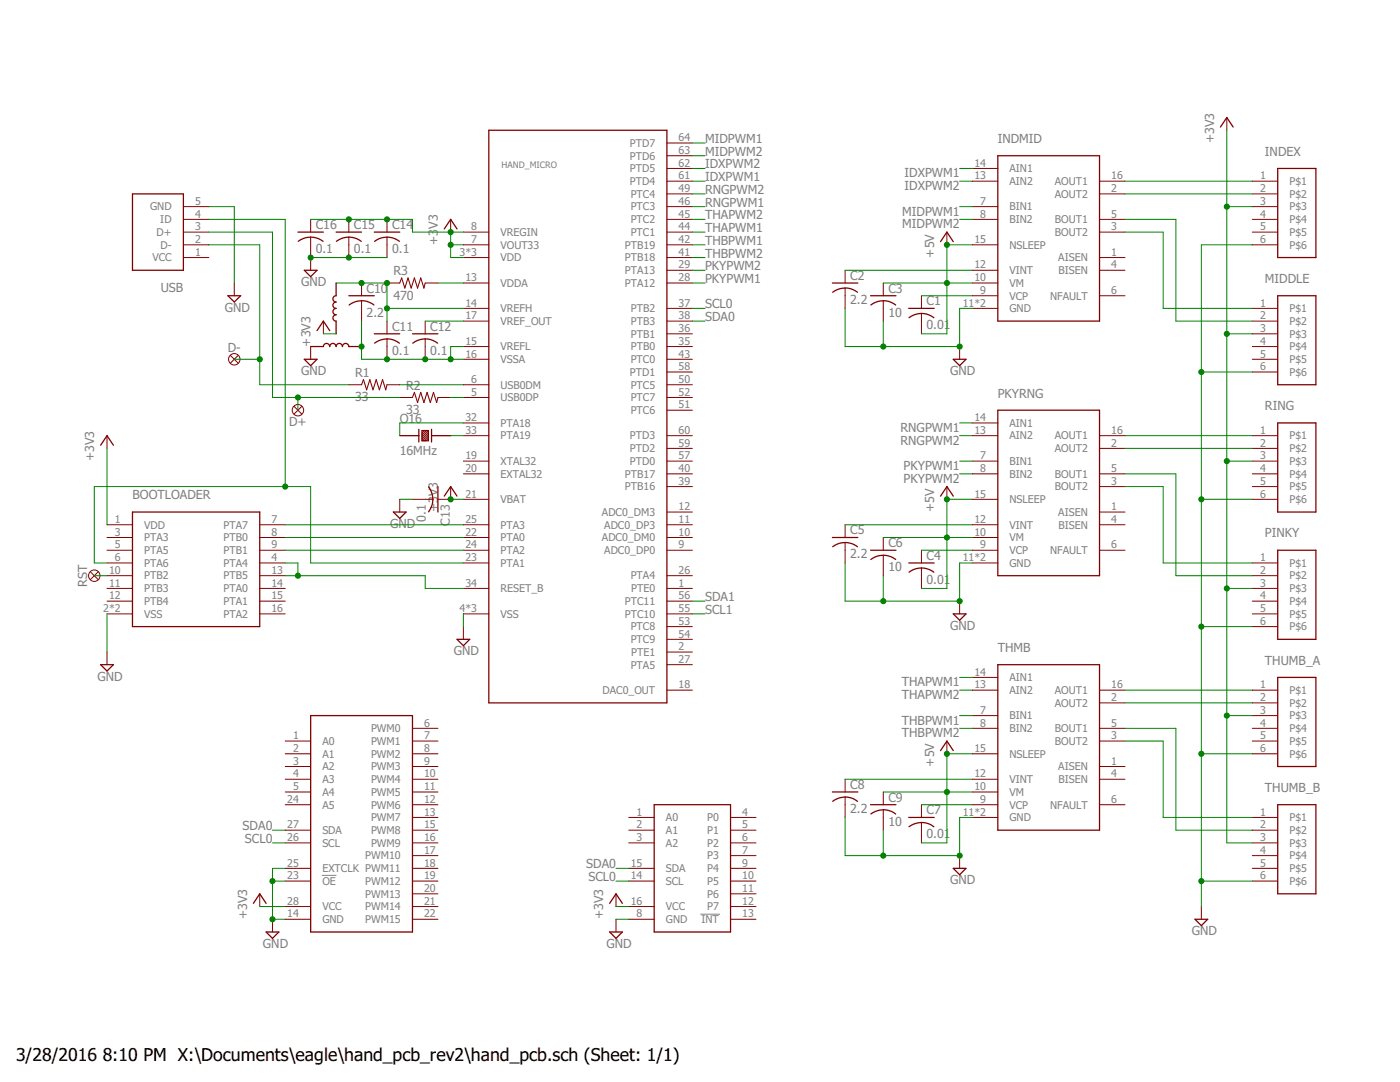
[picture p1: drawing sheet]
<svg xmlns="http://www.w3.org/2000/svg" width="279mm" height="216mm" viewBox="0 0 279 216" stroke-linecap="round" stroke-linejoin="round" font-family="sans-serif">
<path d="M64.3 174.7h2.8M139.8 182.4h3.8" fill="none" stroke="#808080" stroke-width=".2"/>
<g fill="none" stroke="#800000" stroke-width=".2">
<path d="M133.1 36.2h5.1M133.1 38.7h5.1M133.1 33.6h5.1M133.1 31.1h5.1M133.1 28.5h5.1M194.1 36.2h5M194.1 33.6h5M219.4 36.2h5.1M219.4 38.7h5.1M244.8 23.5v2.5M249.9 36.2h5.1M249.9 38.7h5.1"/>
<path d="M36.6 41.2h5.1M36.6 43.8h5.1M36.6 46.3h5.1M36.6 48.9h5.1M36.6 51.4h5.1M46.8 56.5v2.5M62 43.8v2.5M62 47.3v6.6M69.6 43.8v2.5M69.6 47.3v4.1M72.2 56.5v2.5M77.2 56.5h2.6"/>
<path d="M77.2 43.8v2.5M77.2 47.3v4.1M84.9 56.5h2.5M89.9 43.8v2.5M92.5 46.3h5.1M92.5 48.9h5.1M92.5 51.4h5.1M92.5 56.5h5.1M133.1 41.2h5.1M133.1 43.8h5.1M133.1 46.3h5.1M133.1 48.9h5.1"/>
<path d="M133.1 51.4h5.1M133.1 53.9h5.1M133.1 56.5h5.1M168.7 53.9v2.6M168.7 57.5v4M176.3 56.5v2.5M183.9 59v2.5M189 46.3v2.6M194.1 41.2h5M194.1 43.8h5M194.1 48.9h5M194.1 53.9h5"/>
<path d="M194.1 56.5h5M194.1 59h5M219.4 43.8h5.1M219.4 46.3h5.1M219.4 51.4h5.1M219.4 53.9h5.1M219.4 59h5.1M249.9 41.2h5.1M249.9 43.8h5.1M249.9 46.3h5.1M249.9 48.9h5.1M46 70.9l1.5 1.6"/>
<path d="M47.5 70.9l-1.5 1.6M62 69.2v2.5M64.5 64.1v2.5M69.6 76.8h2.6M72.2 60v4.1M77.2 76.8h2.6M77.2 64.1v2.5M77.2 67.6v4.1M79.8 79.3h2.5M84.9 64.1v2.5M84.9 67.6v4.1M87.4 79.3h2.5"/>
<path d="M92.5 61.5h5.1M92.5 64.1h5.1M92.5 69.2h5.1M92.5 71.7h5.1M92.5 79.3h5.1M92.5 76.8h5.1M133.1 61.5h5.1M133.1 64.1h5.1M133.1 66.6h5.1M133.1 69.2h5.1M133.1 71.7h5.1M133.1 74.2h5.1"/>
<path d="M133.1 79.3h5.1M133.1 76.8h5.1M176.3 60v4.1M183.9 62.5v4.1M191.5 69.2v2.5M194.1 61.5h5M249.9 61.5h5.1M249.9 64.1h5.1M249.9 66.6h5.1M249.9 69.2h5.1M249.9 71.7h5.1M249.9 74.2h5.1"/>
<path d="M21.4 86.9v2.6M58.7 81.1l1.5 1.5M60.2 81.1l-1.5 1.5M79.8 99.6v2.6M82.3 99.6h4.1M84.7 85.9l-.5 .5M85.1 85.9l-.9 .9M85.5 85.9l-1.3 1.3M85.5 86.3l-1.3 1.3M85.5 86.7l-1.3 1.2M85.5 87.1l-.9 .8M85.5 87.4l-.5 .5"/>
<path d="M89.9 97.1v2.5h-2.5M92.5 86.9h5.1M92.5 92h5.1M92.5 94.6h5.1M92.5 99.6h5.1M92.5 84.4h5.1M133.1 86.9h5.1M133.1 89.5h5.1M133.1 92h5.1M133.1 94.6h5.1M133.1 97.1h5.1M133.1 81.9h5.1"/>
<path d="M189 97.1v2.5M194.1 86.9h5M194.1 92h5M194.1 94.6h5M194.1 99.6h5M194.1 84.4h5M219.4 86.9h5.1M219.4 89.5h5.1M219.4 94.6h5.1M219.4 97.1h5.1M249.9 86.9h5.1M249.9 89.5h5.1"/>
<path d="M249.9 92h5.1M249.9 94.6h5.1M249.9 97.1h5.1M249.9 99.6h5.1M18.1 114.1l1.5 1.5M19.6 114.1l-1.5 1.5M21.4 112.3h5M21.4 114.9h5M21.4 117.4h5M21.4 120h5M21.4 104.7h5M21.4 107.3h5"/>
<path d="M21.4 109.8h5M51.8 112.3h5.1M51.8 114.9h5.1M51.8 117.4h5.1M51.8 120h5.1M51.8 104.7h5.1M51.8 107.3h5.1M51.8 109.8h5.1M92.5 112.3h5.1M92.5 117.4h5.1M92.5 104.7h5.1M92.5 107.3h5.1"/>
<path d="M92.5 109.8h5.1M133.1 114.9h5.1M133.1 117.4h5.1M133.1 120h5.1M133.1 102.2h5.1M133.1 104.7h5.1M133.1 107.3h5.1M133.1 109.8h5.1M168.7 104.7v2.6M168.7 108.3v4M176.3 107.3v2.5M176.3 110.8v4.1"/>
<path d="M183.9 109.8v2.5M183.9 113.3v4.1M191.5 120v2.5M194.1 112.3h5M194.1 104.7h5M194.1 107.3h5M194.1 109.8h5M219.4 102.2h5.1M219.4 104.7h5.1M219.4 109.8h5.1M249.9 112.3h5.1M249.9 114.9h5.1"/>
<path d="M249.9 117.4h5.1M249.9 120h5.1M21.4 122.5h5M21.4 130.1v2.5M51.8 122.5h5.1M92.5 122.5h5.1M92.5 125v2.6M133.1 122.5h5.1M133.1 125h5.1M133.1 137.7h5.1M133.1 130.1h5.1M133.1 132.6h5.1"/>
<path d="M133.1 127.6h5.1M194.1 137.7h5M194.1 135.2h5M219.4 137.7h5.1M249.9 122.5h5.1M249.9 125h5.1M249.9 137.7h5.1M56.9 147.9h5.1M56.9 150.4h5.1M56.9 153h5.1M56.9 155.5h5.1M56.9 158h5.1"/>
<path d="M82.3 145.3h5.1M82.3 147.9h5.1M82.3 150.4h5.1M82.3 153h5.1M82.3 155.5h5.1M82.3 158h5.1M168.7 155.5v2.5M168.7 159v4.1M176.3 158v2.6M189 147.9v2.5M194.1 142.8h5M194.1 145.3h5"/>
<path d="M194.1 150.4h5M194.1 155.5h5M194.1 158h5M219.4 140.3h5.1M219.4 145.3h5.1M219.4 147.9h5.1M219.4 153h5.1M219.4 155.5h5.1M249.9 140.3h5.1M249.9 142.8h5.1M249.9 145.3h5.1M249.9 147.9h5.1"/>
<path d="M249.9 150.4h5.1M51.8 178.4v2.5M56.9 165.7h5.1M56.9 168.2h5.1M56.9 173.3h5.1M56.9 175.8h5.1M56.9 160.6h5.1M82.3 163.1h5.1M82.3 165.7h5.1M82.3 168.2h5.1M82.3 170.7h5.1M82.3 173.3h5.1"/>
<path d="M82.3 175.8h5.1M82.3 160.6h5.1M82.3 178.4h5.1M122.9 178.4v2.5M125.5 163.1h5.1M125.5 165.7h5.1M125.5 168.2h5.1M125.5 173.3h5.1M125.5 175.8h5.1M145.8 163.1h5.1M145.8 165.7h5.1M145.8 168.2h5.1"/>
<path d="M145.8 170.7h5.1M145.8 173.3h5.1M145.8 175.8h5.1M145.8 178.4h5.1M176.3 161.6v4.1M183.9 160.6v2.5M183.9 164.1v4.1M191.5 170.7v2.6M194.1 163.1h5M194.1 160.6h5M219.4 160.6h5.1M249.9 163.1h5.1"/>
<path d="M249.9 165.7h5.1M249.9 168.2h5.1M249.9 170.7h5.1M249.9 173.3h5.1M249.9 175.8h5.1M54.4 183.4v2.6M56.9 180.9h5.1M56.9 183.4h5.1M82.3 180.9h5.1M82.3 183.4h5.1M122.9 183.4v2.6M125.5 180.9h5.1"/>
<path d="M125.5 183.4h5.1M145.8 180.9h5.1M145.8 183.4h5.1M239.8 180.9v2.5"/>
<circle cx="46.8" cy="71.7" r="1.14"/>
<circle cx="59.5" cy="81.9" r="1.14"/>
<circle cx="18.8" cy="114.9" r="1.14"/>
</g>
<g fill="none" stroke="#800000" stroke-width=".25">
<path d="M26.4 38.7h10.2v15.2h-10.2zM97.6 26h35.5v114.3h-35.5zM199.1 31.1h20.3v33h-20.3zM243.6 25.4l1.2-1.9 1.3 1.9M255 33.6h7.6v17.8h-7.6zM45.5 59h2.5l-1.2 1.3zM59.5 46.3h5M60.7 53.9h2.6l-1.3 1.3zM62 47.3l1.6 .3 .9 .6M62 47.3l-1.1 .2-1.4 .7M67.1 56.5v2.5a.62 .62 0 0 0-.7 .6 .62 .62 0 0 0 .7 .7 .63 .63 0 0 0-.7 .6 .63 .63 0 0 0 .7 .6 .63 .63 0 0 0-.7 .7 .63 .63 0 0 0 .7 .6 .63 .63 0 0 0-.7 .6 .63 .63 0 0 0 .7 .7v2.5M67.1 46.3h5.1"/>
<path d="M69.6 47.3l1.6 .3 .9 .6M69.6 47.3l-1 .2-1.5 .7M69.6 59h5.1M74.7 46.3h5.1M77.2 47.3l1.6 .3 .9 .6M77.2 47.3l-1 .2-1.4 .7M88.7 45.7l1.2-1.9 1.3 1.9M166.1 56.5h5.1M166.2 58.3a4 4 0 0 1 4.9 0M173.7 59h5.1M187.7 48.2l1.3-1.9 1.2 1.9M255 59h7.6v17.8h-7.6z"/>
<path d="M60.7 71.7h2.6l-1.3 1.3zM62 69.2h2.5a.63 .63 0 0 1 .7-.7 .63 .63 0 0 1 .6 .7 .63 .63 0 0 1 .6-.7 .63 .63 0 0 1 .7 .7 .63 .63 0 0 1 .6-.7 .63 .63 0 0 1 .6 .7 .63 .63 0 0 1 .7-.7 .63 .63 0 0 1 .6 .7h2.6M63.3 66l1.2-1.9 1.3 1.9M69.7 60.9a4 4 0 0 1 4.9 0M74.7 66.6h5.1M74.8 68.5a4 4 0 0 1 4.9 0M82.3 66.6h5.1M82.4 68.5a4 4 0 0 1 4.9 0M173.8 60.9a4 4 0 0 1 5 0M181.4 61.5h5M181.4 63.4a4 4 0 0 1 5 0M190.2 71.7h2.6l-1.3 1.3z"/>
<path d="M20.1 88.8l1.3-1.9 1.2 1.9M79.8 86.9h3.8M83.6 85.7v2.5M84.2 85.9h1.3v2h-1.3zM85.5 97.2a4.1 4.1 0 0 1 0 4.9M86.1 85.7v2.5M86.1 86.9h3.8M87.4 97.1v5.1M88.7 99l1.2-1.9 1.3 1.9M187.7 99l1.3-1.9 1.2 1.9M199.1 81.9h20.3v33h-20.3zM255 84.4h7.6v17.8h-7.6z"/>
<path d="M26.4 102.2h25.4v22.8h-25.4zM78.5 102.2h2.5l-1.2 1.2zM166.1 107.3h5.1M166.2 109.1a4 4 0 0 1 4.9 0M173.7 109.8h5.1M176.3 110.8l1.5 .3 1 .5M176.3 110.8l-1.1 .1-1.4 .7M181.4 112.3h5M183.9 113.3l1.6 .3 .9 .6M183.9 113.3l-1.6 .3-.9 .6M255 109.8h7.6v17.8h-7.6zM20.1 132.6h2.5l-1.2 1.3z"/>
<path d="M91.2 127.6h2.5l-1.2 1.2zM190.2 122.5h2.6l-1.3 1.3zM199.1 132.6h20.3v33.1h-20.3zM255 135.2h7.6v17.8h-7.6zM62 142.8h20.3v43.2h-20.3zM166.1 158h5.1M168.7 159l.5 .1a3.8 3.8 0 0 1 1.9 .8M168.7 159l-1.1 .2-1.4 .7M187.7 149.8l1.3-1.9 1.2 1.9M130.6 160.6h15.2v25.4h-15.2zM173.7 160.6h5.1M176.3 161.6h.5a3.8 3.8 0 0 1 2 .8"/>
<path d="M176.3 161.6l-1.1 .1-1.4 .7M181.4 163.1h5M183.9 164.1h.5a3.8 3.8 0 0 1 2 .9M183.9 164.1l-1.6 .3-.9 .6M190.2 173.3h2.6l-1.3 1.2zM255 160.6h7.6v17.8h-7.6zM50.6 180.3l1.2-1.9 1.3 1.9M53.1 186h2.5l-1.2 1.2zM121.7 186h2.5l-1.3 1.2zM121.7 180.3l1.2-1.9 1.3 1.9M238.5 183.4h2.5l-1.2 1.3z"/>
</g>
<path d="M79.8 56.5l.4-1 .6 2 .6-2 .7 2 .6-2 .6 2 .7-2 .6 2 .3-1M72.2 76.8l.3-1 .7 2 .6-2 .6 2 .7-2 .6 2 .6-2 .7 2 .2-1M82.3 79.3l.4-1 .6 2 .7-2 .6 2 .6-2 .7 2 .6-2 .6 2 .3-1" fill="none" stroke="#800000" stroke-width=".21"/>
<g fill="none" stroke="#008000" stroke-width=".2">
<path d="M138.2 36.2h2.5M138.2 38.7h2.5M138.2 31.1h2.5M138.2 28.5h2.5M138.2 33.6h2.5M191.5 36.2h2.6M191.5 33.6h2.6M224.5 36.2h25.4M224.5 38.7h25.4M244.8 26v142.2h5.1M41.7 48.9h10.1v27.9h17.8M41.7 41.2h5.1v15.3"/>
<path d="M41.7 46.3h12.7v33h25.4M41.7 43.8h15.2v53.3M62 51.4h15.2M62 43.8h20.3v2.5h10.2M67.1 56.5h10.1v7.6M87.4 56.5h5.1M89.9 48.9h2.6M89.9 46.3v5.1h2.6M138.2 48.9h2.5M138.2 41.2h2.5M138.2 51.4h2.5M138.2 46.3h2.5"/>
<path d="M138.2 43.8h2.5M138.2 56.5h2.5M138.2 53.9h2.5M168.7 53.9h25.4M176.3 56.5h17.8M183.9 59h10.2M191.5 41.2h2.6M191.5 43.8h2.6M194.1 48.9h-5.1v17.7h-5.1M224.5 46.3h7.6v15.2h17.8M224.5 43.8h10.2v20.3h15.2M244.8 41.2h5.1"/>
<path d="M249.9 48.9h-10.1v132M46.8 71.7h5M59.5 79.3v2.6M64.5 66.6h2.6M72.2 64.1v7.6h20.3M77.2 61.5h15.3M79.8 76.8h12.7M84.9 64.1h7.6M89.9 79.3h2.6M92.5 69.2h-2.6v2.5M138.2 61.5h2.5M138.2 64.1h2.5"/>
<path d="M168.7 61.5v7.7h22.8v-7.7h2.6M176.3 64.1v5.1M239.8 74.2h10.1M244.8 66.6h5.1M21.4 89.5v15.2M79.8 99.6h2.5M89.9 99.6h2.6M89.9 86.9h2.6M92.5 84.4h-12.7v2.5M191.5 92h2.6M191.5 86.9h2.6M191.5 94.6h2.6"/>
<path d="M191.5 84.4h2.6M194.1 99.6h-5.1v17.8h-5.1M224.5 97.1h7.6v15.2h17.8M224.5 94.6h10.2v20.3h15.2M224.5 86.9h25.4M224.5 89.5h25.4M239.8 99.6h10.1M244.8 92h5.1M18.8 114.9h2.6M21.4 112.3h-2.6v-15.2h43.2v15.2h30.5M56.9 112.3h2.6v2.6M56.9 114.9h28v2.5h7.6"/>
<path d="M56.9 107.3h35.6M56.9 104.7h35.6M56.9 109.8h35.6M138.2 120h2.5M168.7 112.3v7.7h22.8v-7.7h2.6M168.7 104.7h25.4M176.3 114.9v5.1M176.3 107.3h17.8M183.9 109.8h10.2M244.8 117.4h5.1M21.4 122.5v7.6M92.5 122.5v2.5"/>
<path d="M138.2 122.5h2.5M191.5 137.7h2.6M191.5 135.2h2.6M224.5 137.7h25.4M239.8 125h10.1M168.7 155.5h25.4M176.3 158h17.8M191.5 142.8h2.6M191.5 145.3h2.6M194.1 150.4h-5.1v17.8h-5.1M224.5 147.9h7.6v15.2h17.8M224.5 145.3h10.2v20.4h15.2"/>
<path d="M224.5 140.3h25.4M239.8 150.4h10.1M244.8 142.8h5.1M54.4 175.8h2.5M54.4 168.2h2.5M54.4 165.7h2.5M56.9 173.3h-2.5v10.1h2.5M122.9 175.8h2.6M122.9 173.3h2.6M168.7 163.1v7.6h22.8v-7.6h2.6M176.3 165.7v5M183.9 160.6h10.2"/>
<path d="M239.8 175.8h10.1M51.8 180.9h5.1M122.9 183.4h2.6M122.9 180.9h2.6"/>
</g>
<g fill="#008000" stroke="#008000" stroke-width=".2">
<circle cx="239.8" cy="175.8" r=".51"/>
<circle cx="239.8" cy="150.4" r=".51"/>
<circle cx="239.8" cy="125" r=".51"/>
<circle cx="239.8" cy="99.6" r=".51"/>
<circle cx="239.8" cy="74.2" r=".51"/>
<circle cx="191.5" cy="170.7" r=".51"/>
<circle cx="176.3" cy="170.7" r=".51"/>
<circle cx="176.3" cy="120" r=".51"/>
<circle cx="191.5" cy="120" r=".51"/>
<circle cx="176.3" cy="69.2" r=".51"/>
<circle cx="191.5" cy="69.2" r=".51"/>
<circle cx="54.4" cy="183.4" r=".51"/>
<circle cx="54.4" cy="175.8" r=".51"/>
<circle cx="69.6" cy="51.4" r=".51"/>
<circle cx="62" cy="51.4" r=".51"/>
<circle cx="244.8" cy="41.2" r=".51"/>
<circle cx="244.8" cy="66.6" r=".51"/>
<circle cx="244.8" cy="92" r=".51"/>
<circle cx="244.8" cy="117.4" r=".51"/>
<circle cx="244.8" cy="142.8" r=".51"/>
<circle cx="89.9" cy="48.9" r=".51"/>
<circle cx="89.9" cy="46.3" r=".51"/>
<circle cx="77.2" cy="43.8" r=".51"/>
<circle cx="69.6" cy="43.8" r=".51"/>
<circle cx="89.9" cy="99.6" r=".51"/>
<circle cx="189" cy="48.9" r=".51"/>
<circle cx="189" cy="56.5" r=".51"/>
<circle cx="189" cy="107.3" r=".51"/>
<circle cx="189" cy="99.6" r=".51"/>
<circle cx="189" cy="158" r=".51"/>
<circle cx="189" cy="150.4" r=".51"/>
<circle cx="59.5" cy="114.9" r=".51"/>
<circle cx="89.9" cy="71.7" r=".51"/>
<circle cx="77.2" cy="71.7" r=".51"/>
<circle cx="84.9" cy="71.7" r=".51"/>
<circle cx="72.2" cy="69.2" r=".51"/>
<circle cx="51.8" cy="71.7" r=".51"/>
<circle cx="59.5" cy="79.3" r=".51"/>
<circle cx="77.2" cy="56.5" r=".51"/>
<circle cx="77.2" cy="61.5" r=".51"/>
<circle cx="72.2" cy="56.5" r=".51"/>
<circle cx="56.9" cy="97.1" r=".51"/>
</g>
<g font-size="3.5">
<text x="3.2" y="211.7">3/28/2016</text>
<text x="20.5" y="211.7">8:10 PM X:\Documents\eagle\hand_pcb_rev2\hand_pcb.sch (Sheet: 1/1)</text>
</g>
<g font-size="2.5" fill="#808080">
<text x="140.7" y="28.5">MIDPWM1</text>
<text x="199.1" y="28.5">INDMID</text>
<text x="242.3" y="28.5" transform="rotate(-90 242.3 28.5)">+3V3</text>
<text x="140.7" y="31.1">MIDPWM2</text>
<text x="140.7" y="33.6">IDXPWM2</text>
<text x="180.5" y="35.4">IDXPWM1</text>
<text x="252.5" y="31.1">INDEX</text>
<text x="140.7" y="36.1">IDXPWM1</text>
<text x="140.7" y="38.7">RNGPWM2</text>
<text x="140.7" y="41.2">RNGPWM1</text>
<text x="180.5" y="37.9">IDXPWM2</text>
<text x="63" y="45.7">C16</text>
<text x="70.6" y="45.7">C15</text>
<text x="78.2" y="45.7">C14</text>
<text x="87.4" y="45.7" transform="rotate(-90 87.4 45.7)">V3</text>
<text x="140.7" y="43.8">THAPWM2</text>
<text x="140.7" y="46.3">THAPWM1</text>
<text x="180.1" y="45.5">MIDPWM2</text>
<text x="180.1" y="43">MIDPWM1</text>
<text x="63" y="50.5">0.1</text>
<text x="70.6" y="50.5">0.1</text>
<text x="78.2" y="50.5">0.1</text>
<text x="87.4" y="48.8" transform="rotate(-90 87.4 48.8)">+3</text>
<text x="140.7" y="53.9">PKYPWM2</text>
<text x="140.7" y="51.4">THBPWM2</text>
<text x="140.7" y="48.8">THBPWM1</text>
<text x="186.4" y="51.4" transform="rotate(-90 186.4 51.4)">+5V</text>
<text x="32.1" y="58.2">USB</text>
<text x="60.1" y="57.1">GND</text>
<text x="73.2" y="58.4">C10</text>
<text x="78.5" y="59.8">470</text>
<text x="78.5" y="55">R3</text>
<text x="140.7" y="56.5">PKYPWM1</text>
<text x="169.7" y="55.8">C2</text>
<text x="177.3" y="58.4">C3</text>
<text x="252.5" y="56.5">MIDDLE</text>
<text x="44.9" y="62.2">GND</text>
<text x="73.2" y="63.2">2.2</text>
<text x="78.2" y="66">C11</text>
<text x="85.9" y="66">C12</text>
<text x="140.7" y="64.1">SDA0</text>
<text x="140.7" y="61.5">SCL0</text>
<text x="169.7" y="60.7">2.2</text>
<text x="177.3" y="63.2">10</text>
<text x="184.9" y="65.7">0.01</text>
<text x="184.9" y="60.9">C1</text>
<text x="45.5" y="70.3">D-</text>
<text x="62" y="69.2" transform="rotate(-90 62 69.2)">+3V3</text>
<text x="78.2" y="70.8">0.1</text>
<text x="85.9" y="70.8">0.1</text>
<text x="60.1" y="74.9">GND</text>
<text x="70.9" y="75.3">R1</text>
<text x="81" y="77.8">R2</text>
<text x="189.6" y="74.9">GND</text>
<text x="70.9" y="80.1">33</text>
<text x="81" y="82.6">33</text>
<text x="199.1" y="79.3">PKYRNG</text>
<text x="252.5" y="81.9">RING</text>
<text x="57.7" y="85">D+</text>
<text x="79.8" y="84.4">O16</text>
<text x="179.7" y="88.7">RNGPWM2</text>
<text x="179.7" y="86.2">RNGPWM1</text>
<text x="18.8" y="92" transform="rotate(-90 18.8 92)">+3V3</text>
<text x="79.8" y="90.7">16MHz</text>
<text x="180.3" y="93.8">PKYPWM1</text>
<text x="26.4" y="99.6">BOOTLOADER</text>
<text x="180.3" y="96.3">PKYPWM2</text>
<text x="77.9" y="105.3">GND</text>
<text x="85" y="104.1" transform="rotate(-90 85 104.1)">0.1</text>
<text x="87.4" y="102.2" transform="rotate(-90 87.4 102.2)">+3V3</text>
<text x="89.8" y="104.9" transform="rotate(-90 89.8 104.9)">C13</text>
<text x="169.7" y="106.6">C5</text>
<text x="186.4" y="102.2" transform="rotate(-90 186.4 102.2)">+5V</text>
<text x="252.5" y="107.2">PINKY</text>
<text x="169.7" y="111.4">2.2</text>
<text x="177.3" y="114">10</text>
<text x="177.3" y="109.2">C6</text>
<text x="184.9" y="111.7">C4</text>
<text x="17.4" y="117.1" transform="rotate(-90 17.4 117.1)">RST</text>
<text x="140.7" y="119.9">SDA1</text>
<text x="184.9" y="116.5">0.01</text>
<text x="140.7" y="122.5">SCL1</text>
<text x="189.6" y="125.7">GND</text>
<text x="90.6" y="130.7">GND</text>
<text x="199.1" y="130.1">THMB</text>
<text x="19.5" y="135.8">GND</text>
<text x="180" y="137">THAPWM1</text>
<text x="252.5" y="132.6">THUMB_A</text>
<text x="180" y="139.5">THAPWM2</text>
<text x="180" y="147.1">THBPWM2</text>
<text x="180" y="144.6">THBPWM1</text>
<text x="186.4" y="153" transform="rotate(-90 186.4 153)">+5V</text>
<text x="169.7" y="157.4">C8</text>
<text x="177.3" y="159.9">C9</text>
<text x="252.5" y="158">THUMB_B</text>
<text x="48.4" y="165.7">SDA0</text>
<text x="169.7" y="162.2">2.2</text>
<text x="177.3" y="164.8">10</text>
<text x="184.9" y="167.3">0.01</text>
<text x="184.9" y="162.5">C7</text>
<text x="48.9" y="168.2">SCL0</text>
<text x="117" y="173.3">SDA0</text>
<text x="117.4" y="175.8">SCL0</text>
<text x="189.6" y="176.4">GND</text>
<text x="49.3" y="183.4" transform="rotate(-90 49.3 183.4)">+3V3</text>
<text x="120.4" y="183.4" transform="rotate(-90 120.4 183.4)">+3V3</text>
<text x="52.5" y="189.1">GND</text>
<text x="121" y="189.1">GND</text>
<text x="237.9" y="186.6">GND</text>
</g>
<g font-size="2.1" fill="#808080">
<text x="125.7" y="29.3">PTD7</text>
<text x="135.4" y="28.2">64</text>
<text x="125.7" y="34.4">PTD5</text>
<text x="125.7" y="31.8">PTD6</text>
<text x="135.4" y="35.8">61</text>
<text x="135.4" y="33.3">62</text>
<text x="135.4" y="30.7">63</text>
<text x="194.5" y="33.3">14</text>
<text x="194.5" y="35.8">13</text>
<text x="201.5" y="34.4">AIN1</text>
<text x="221.8" y="35.8">16</text>
<text x="251.5" y="35.8">1</text>
<text x="30" y="42">GND</text>
<text x="38.9" y="40.9">5</text>
<text x="125.7" y="36.9">PTD4</text>
<text x="125.9" y="42">PTC3</text>
<text x="125.9" y="39.5">PTC4</text>
<text x="135.4" y="40.9">46</text>
<text x="135.4" y="38.3">49</text>
<text x="195.6" y="40.9">7</text>
<text x="201.5" y="36.9">AIN2</text>
<text x="201.5" y="42">BIN1</text>
<text x="210.5" y="36.9">AOUT1</text>
<text x="210.5" y="39.5">AOUT2</text>
<text x="221.8" y="38.3">2</text>
<text x="251.5" y="38.3">2</text>
<text x="251.5" y="40.9">3</text>
<text x="257.3" y="36.9">P$1</text>
<text x="257.3" y="39.5">P$2</text>
<text x="257.3" y="42">P$3</text>
<text x="31.3" y="47.1">D+</text>
<text x="32" y="44.5">ID</text>
<text x="38.9" y="46">3</text>
<text x="38.9" y="43.4">4</text>
<text x="94" y="46">8</text>
<text x="99.9" y="47.1">VREGIN</text>
<text x="125.9" y="47.1">PTC1</text>
<text x="125.9" y="44.5">PTC2</text>
<text x="135.4" y="46">44</text>
<text x="135.4" y="43.4">45</text>
<text x="195.6" y="43.4">8</text>
<text x="201.5" y="44.5">BIN2</text>
<text x="210.5" y="44.5">BOUT1</text>
<text x="210.5" y="47.1">BOUT2</text>
<text x="221.8" y="43.4">5</text>
<text x="221.8" y="46">3</text>
<text x="251.5" y="43.4">4</text>
<text x="251.5" y="46">5</text>
<text x="257.3" y="44.5">P$4</text>
<text x="257.3" y="47.1">P$5</text>
<text x="30.4" y="52.1">VCC</text>
<text x="32" y="49.6">D-</text>
<text x="38.9" y="48.5">2</text>
<text x="38.9" y="51">1</text>
<text x="91.7" y="51">3*3</text>
<text x="94" y="48.5">7</text>
<text x="99.9" y="52.1">VDD</text>
<text x="99.9" y="49.6">VOUT33</text>
<text x="124.7" y="52.1">PTB18</text>
<text x="124.7" y="49.6">PTB19</text>
<text x="135.4" y="53.6">29</text>
<text x="135.4" y="51">41</text>
<text x="135.4" y="48.5">42</text>
<text x="194.5" y="48.5">15</text>
<text x="194.5" y="53.6">12</text>
<text x="201.5" y="49.6">NSLEEP</text>
<text x="211.2" y="52.1">AISEN</text>
<text x="221.8" y="51">1</text>
<text x="221.8" y="53.6">4</text>
<text x="251.5" y="48.5">6</text>
<text x="257.3" y="49.6">P$6</text>
<text x="92.9" y="56.1">13</text>
<text x="99.9" y="57.2">VDDA</text>
<text x="124.7" y="57.2">PTA12</text>
<text x="124.7" y="54.7">PTA13</text>
<text x="135.4" y="56.1">28</text>
<text x="194.5" y="56.1">10</text>
<text x="195.6" y="58.6">9</text>
<text x="201.5" y="54.7">VINT</text>
<text x="201.5" y="57.2">VM</text>
<text x="201.5" y="59.8">VCP</text>
<text x="209.6" y="59.8">NFAULT</text>
<text x="211.2" y="54.7">BISEN</text>
<text x="221.8" y="58.6">6</text>
<text x="92.9" y="61.2">14</text>
<text x="92.9" y="63.7">17</text>
<text x="99.9" y="62.3">VREFH</text>
<text x="99.9" y="64.8">VREF_OUT</text>
<text x="125.9" y="62.3">PTB2</text>
<text x="125.9" y="64.8">PTB3</text>
<text x="135.4" y="61.2">37</text>
<text x="135.4" y="63.7">38</text>
<text x="192.1" y="61.2">11*2</text>
<text x="201.5" y="62.3">GND</text>
<text x="251.5" y="61.2">1</text>
<text x="251.5" y="63.7">2</text>
<text x="257.3" y="62.3">P$1</text>
<text x="257.3" y="64.8">P$2</text>
<text x="92.9" y="68.8">15</text>
<text x="92.9" y="71.3">16</text>
<text x="99.9" y="69.9">VREFL</text>
<text x="125.9" y="69.9">PTB0</text>
<text x="125.9" y="67.4">PTB1</text>
<text x="135.4" y="68.8">35</text>
<text x="135.4" y="66.3">36</text>
<text x="135.4" y="71.3">43</text>
<text x="251.5" y="66.3">3</text>
<text x="251.5" y="68.8">4</text>
<text x="251.5" y="71.3">5</text>
<text x="257.3" y="67.4">P$3</text>
<text x="257.3" y="69.9">P$4</text>
<text x="94" y="76.4">6</text>
<text x="99.9" y="77.5">USB0DM</text>
<text x="99.9" y="72.5">VSSA</text>
<text x="125.7" y="75">PTD1</text>
<text x="125.9" y="72.5">PTC0</text>
<text x="125.9" y="77.5">PTC5</text>
<text x="135.4" y="76.4">50</text>
<text x="135.4" y="73.9">58</text>
<text x="251.5" y="73.9">6</text>
<text x="257.3" y="72.5">P$5</text>
<text x="257.3" y="75">P$6</text>
<text x="94" y="79">5</text>
<text x="99.9" y="80.1">USB0DP</text>
<text x="125.9" y="82.6">PTC6</text>
<text x="125.9" y="80.1">PTC7</text>
<text x="135.4" y="81.5">51</text>
<text x="135.4" y="79">52</text>
<text x="92.9" y="84">32</text>
<text x="92.9" y="86.6">33</text>
<text x="99.9" y="85.2">PTA18</text>
<text x="99.9" y="87.7">PTA19</text>
<text x="125.7" y="87.7">PTD3</text>
<text x="135.4" y="89.1">59</text>
<text x="135.4" y="86.6">60</text>
<text x="194.5" y="84">14</text>
<text x="194.5" y="86.6">13</text>
<text x="201.5" y="85.2">AIN1</text>
<text x="201.5" y="87.7">AIN2</text>
<text x="210.5" y="87.7">AOUT1</text>
<text x="221.8" y="86.6">16</text>
<text x="221.8" y="89.1">2</text>
<text x="251.5" y="86.6">1</text>
<text x="251.5" y="89.1">2</text>
<text x="257.3" y="87.7">P$1</text>
<text x="92.9" y="91.7">19</text>
<text x="92.9" y="94.2">20</text>
<text x="99.9" y="92.8">XTAL32</text>
<text x="99.9" y="95.3">EXTAL32</text>
<text x="124.7" y="95.3">PTB17</text>
<text x="125.7" y="92.8">PTD0</text>
<text x="125.7" y="90.2">PTD2</text>
<text x="135.4" y="94.2">40</text>
<text x="135.4" y="91.7">57</text>
<text x="195.6" y="91.7">7</text>
<text x="195.6" y="94.2">8</text>
<text x="201.5" y="92.8">BIN1</text>
<text x="201.5" y="95.3">BIN2</text>
<text x="210.5" y="90.2">AOUT2</text>
<text x="210.5" y="95.3">BOUT1</text>
<text x="221.8" y="94.2">5</text>
<text x="251.5" y="91.7">3</text>
<text x="251.5" y="94.2">4</text>
<text x="257.3" y="90.2">P$2</text>
<text x="257.3" y="92.8">P$3</text>
<text x="257.3" y="95.3">P$4</text>
<text x="92.9" y="99.3">21</text>
<text x="99.9" y="100.4">VBAT</text>
<text x="124.7" y="97.9">PTB16</text>
<text x="135.4" y="101.8">12</text>
<text x="135.4" y="96.7">39</text>
<text x="194.5" y="99.3">15</text>
<text x="201.5" y="100.4">NSLEEP</text>
<text x="210.5" y="97.9">BOUT2</text>
<text x="221.8" y="96.7">3</text>
<text x="221.8" y="101.8">1</text>
<text x="251.5" y="96.7">5</text>
<text x="251.5" y="99.3">6</text>
<text x="257.3" y="97.9">P$5</text>
<text x="257.3" y="100.4">P$6</text>
<text x="22.9" y="106.9">3</text>
<text x="22.9" y="104.4">1</text>
<text x="28.8" y="105.5">VDD</text>
<text x="44.6" y="105.5">PTA7</text>
<text x="54.2" y="104.4">7</text>
<text x="54.2" y="106.9">8</text>
<text x="92.9" y="106.9">22</text>
<text x="92.9" y="104.4">25</text>
<text x="99.9" y="105.5">PTA3</text>
<text x="120.1" y="102.9">ADC0_DM3</text>
<text x="120.6" y="105.5">ADC0_DP3</text>
<text x="135.4" y="106.9">10</text>
<text x="135.4" y="104.4">11</text>
<text x="194.5" y="104.4">12</text>
<text x="194.5" y="106.9">10</text>
<text x="201.5" y="105.5">VINT</text>
<text x="211.2" y="102.9">AISEN</text>
<text x="211.2" y="105.5">BISEN</text>
<text x="221.8" y="104.4">4</text>
<text x="22.9" y="112">6</text>
<text x="22.9" y="109.4">5</text>
<text x="28.8" y="113.1">PTA6</text>
<text x="28.8" y="110.5">PTA5</text>
<text x="28.8" y="108">PTA3</text>
<text x="44.6" y="113.1">PTA4</text>
<text x="44.6" y="108">PTB0</text>
<text x="44.6" y="110.5">PTB1</text>
<text x="54.2" y="109.4">9</text>
<text x="54.2" y="112">4</text>
<text x="92.9" y="112">23</text>
<text x="92.9" y="109.4">24</text>
<text x="99.9" y="108">PTA0</text>
<text x="99.9" y="113.1">PTA1</text>
<text x="99.9" y="110.5">PTA2</text>
<text x="120.1" y="108">ADC0_DM0</text>
<text x="120.6" y="110.5">ADC0_DP0</text>
<text x="135.4" y="109.4">9</text>
<text x="192.1" y="112">11*2</text>
<text x="195.6" y="109.4">9</text>
<text x="201.5" y="108">VM</text>
<text x="201.5" y="110.5">VCP</text>
<text x="201.5" y="113.1">GND</text>
<text x="209.6" y="110.5">NFAULT</text>
<text x="221.8" y="109.4">6</text>
<text x="251.5" y="112">1</text>
<text x="257.3" y="113.1">P$1</text>
<text x="21.8" y="114.5">10</text>
<text x="21.8" y="117">11</text>
<text x="21.8" y="119.6">12</text>
<text x="28.8" y="115.6">PTB2</text>
<text x="28.8" y="118.2">PTB3</text>
<text x="44.6" y="118.2">PTA0</text>
<text x="44.6" y="115.6">PTB5</text>
<text x="54.2" y="114.5">13</text>
<text x="54.2" y="117">14</text>
<text x="54.2" y="119.6">15</text>
<text x="92.9" y="117">34</text>
<text x="99.9" y="118.2">RESET_B</text>
<text x="125.9" y="115.6">PTA4</text>
<text x="126" y="118.2">PTE0</text>
<text x="135.4" y="117">1</text>
<text x="135.4" y="114.5">26</text>
<text x="135.4" y="119.6">56</text>
<text x="251.5" y="114.5">2</text>
<text x="251.5" y="117">3</text>
<text x="251.5" y="119.6">4</text>
<text x="257.3" y="115.6">P$2</text>
<text x="257.3" y="118.2">P$3</text>
<text x="20.6" y="122.1">2*2</text>
<text x="28.8" y="120.7">PTB4</text>
<text x="28.8" y="123.2">VSS</text>
<text x="44.6" y="120.7">PTA1</text>
<text x="44.6" y="123.2">PTA2</text>
<text x="54.2" y="122.1">16</text>
<text x="91.7" y="122.1">4*3</text>
<text x="99.9" y="123.2">VSS</text>
<text x="124.7" y="123.2">PTC10</text>
<text x="124.7" y="120.7">PTC11</text>
<text x="125.9" y="125.8">PTC8</text>
<text x="135.4" y="124.7">53</text>
<text x="135.4" y="122.1">55</text>
<text x="251.5" y="122.1">5</text>
<text x="251.5" y="124.7">6</text>
<text x="257.3" y="120.7">P$4</text>
<text x="257.3" y="123.2">P$5</text>
<text x="257.3" y="125.8">P$6</text>
<text x="125.9" y="128.3">PTC9</text>
<text x="126" y="130.9">PTE1</text>
<text x="135.4" y="129.7">2</text>
<text x="135.4" y="127.2">54</text>
<text x="125.9" y="133.4">PTA5</text>
<text x="135.4" y="137.4">18</text>
<text x="135.4" y="132.3">27</text>
<text x="194.5" y="134.8">14</text>
<text x="194.5" y="137.4">13</text>
<text x="201.5" y="135.9">AIN1</text>
<text x="221.8" y="137.4">16</text>
<text x="251.5" y="137.4">1</text>
<text x="120.2" y="138.5">DAC0_OUT</text>
<text x="195.6" y="142.4">7</text>
<text x="201.5" y="138.5">AIN2</text>
<text x="201.5" y="143.6">BIN1</text>
<text x="210.5" y="138.5">AOUT1</text>
<text x="210.5" y="141">AOUT2</text>
<text x="221.8" y="139.9">2</text>
<text x="251.5" y="139.9">2</text>
<text x="251.5" y="142.4">3</text>
<text x="257.3" y="138.5">P$1</text>
<text x="257.3" y="141">P$2</text>
<text x="257.3" y="143.6">P$3</text>
<text x="58.5" y="147.5">1</text>
<text x="64.3" y="148.6">A0</text>
<text x="74" y="148.6">PWM1</text>
<text x="74" y="146.1">PWM0</text>
<text x="84.6" y="147.5">7</text>
<text x="84.6" y="145">6</text>
<text x="195.6" y="145">8</text>
<text x="201.5" y="146.1">BIN2</text>
<text x="210.5" y="146.1">BOUT1</text>
<text x="210.5" y="148.6">BOUT2</text>
<text x="221.8" y="145">5</text>
<text x="221.8" y="147.5">3</text>
<text x="251.5" y="145">4</text>
<text x="251.5" y="147.5">5</text>
<text x="257.3" y="146.1">P$4</text>
<text x="257.3" y="148.6">P$5</text>
<text x="58.5" y="150.1">2</text>
<text x="58.5" y="152.6">3</text>
<text x="58.5" y="155.1">4</text>
<text x="64.3" y="151.2">A1</text>
<text x="64.3" y="153.7">A2</text>
<text x="74" y="151.2">PWM2</text>
<text x="74" y="153.7">PWM3</text>
<text x="84.6" y="150.1">8</text>
<text x="84.6" y="152.6">9</text>
<text x="84.6" y="155.1">10</text>
<text x="194.5" y="150.1">15</text>
<text x="194.5" y="155.1">12</text>
<text x="201.5" y="151.2">NSLEEP</text>
<text x="211.2" y="153.7">AISEN</text>
<text x="221.8" y="152.6">1</text>
<text x="221.8" y="155.1">4</text>
<text x="251.5" y="150.1">6</text>
<text x="257.3" y="151.2">P$6</text>
<text x="57.3" y="160.2">24</text>
<text x="58.5" y="157.7">5</text>
<text x="64.3" y="156.3">A3</text>
<text x="64.3" y="158.8">A4</text>
<text x="64.3" y="161.3">A5</text>
<text x="74" y="156.3">PWM4</text>
<text x="74" y="158.8">PWM5</text>
<text x="74" y="161.3">PWM6</text>
<text x="84.6" y="157.7">11</text>
<text x="84.6" y="160.2">12</text>
<text x="194.5" y="157.7">10</text>
<text x="195.6" y="160.2">9</text>
<text x="201.5" y="156.3">VINT</text>
<text x="201.5" y="158.8">VM</text>
<text x="201.5" y="161.3">VCP</text>
<text x="209.6" y="161.3">NFAULT</text>
<text x="211.2" y="156.3">BISEN</text>
<text x="221.8" y="160.2">6</text>
<text x="57.3" y="165.3">27</text>
<text x="57.3" y="167.8">26</text>
<text x="64.3" y="166.4">SDA</text>
<text x="74" y="163.9">PWM7</text>
<text x="74" y="166.4">PWM8</text>
<text x="84.6" y="162.8">13</text>
<text x="84.6" y="165.3">15</text>
<text x="84.6" y="167.8">16</text>
<text x="127.1" y="162.8">1</text>
<text x="127.1" y="165.3">2</text>
<text x="127.1" y="167.8">3</text>
<text x="132.9" y="163.9">A0</text>
<text x="132.9" y="166.4">A1</text>
<text x="141.1" y="163.9">P0</text>
<text x="141.1" y="166.4">P1</text>
<text x="148.1" y="162.8">4</text>
<text x="148.1" y="165.3">5</text>
<text x="148.1" y="167.8">6</text>
<text x="192.1" y="162.8">11*2</text>
<text x="201.5" y="163.9">GND</text>
<text x="251.5" y="162.8">1</text>
<text x="251.5" y="165.3">2</text>
<text x="251.5" y="167.8">3</text>
<text x="257.3" y="163.9">P$1</text>
<text x="257.3" y="166.4">P$2</text>
<text x="57.3" y="172.9">25</text>
<text x="64.3" y="169">SCL</text>
<text x="72.9" y="171.5">PWM10</text>
<text x="74" y="169">PWM9</text>
<text x="84.6" y="170.4">17</text>
<text x="84.6" y="172.9">18</text>
<text x="125.9" y="172.9">15</text>
<text x="132.9" y="169">A2</text>
<text x="141.1" y="169">P2</text>
<text x="141.1" y="171.5">P3</text>
<text x="148.1" y="170.4">7</text>
<text x="148.1" y="172.9">9</text>
<text x="251.5" y="170.4">4</text>
<text x="251.5" y="172.9">5</text>
<text x="257.3" y="169">P$3</text>
<text x="257.3" y="171.5">P$4</text>
<text x="57.3" y="175.5">23</text>
<text x="64.3" y="174">EXTCLK PWM11</text>
<text x="64.3" y="176.6">OE</text>
<text x="72.9" y="176.6">PWM12</text>
<text x="72.9" y="179.1">PWM13</text>
<text x="84.6" y="175.5">19</text>
<text x="84.6" y="178">20</text>
<text x="125.9" y="175.5">14</text>
<text x="132.9" y="174">SDA</text>
<text x="132.9" y="176.6">SCL</text>
<text x="141.1" y="174">P4</text>
<text x="141.1" y="176.6">P5</text>
<text x="141.1" y="179.1">P6</text>
<text x="148.1" y="175.5">10</text>
<text x="148.1" y="178">11</text>
<text x="251.5" y="175.5">6</text>
<text x="257.3" y="174">P$5</text>
<text x="257.3" y="176.6">P$6</text>
<text x="57.3" y="180.5">28</text>
<text x="57.3" y="183.1">14</text>
<text x="64.3" y="181.6">VCC</text>
<text x="64.3" y="184.2">GND</text>
<text x="72.9" y="181.6">PWM14</text>
<text x="72.9" y="184.2">PWM15</text>
<text x="84.6" y="180.5">21</text>
<text x="84.6" y="183.1">22</text>
<text x="125.9" y="180.5">16</text>
<text x="127.1" y="183.1">8</text>
<text x="132.9" y="181.6">VCC</text>
<text x="132.9" y="184.2">GND</text>
<text x="140" y="184.2">INT</text>
<text x="141.1" y="181.6">P7</text>
<text x="148.1" y="180.5">12</text>
<text x="148.1" y="183.1">13</text>
</g>
<text font-size="1.8" fill="#808080" x="100.1" y="33.6">HAND_MICRO</text>
</svg>
